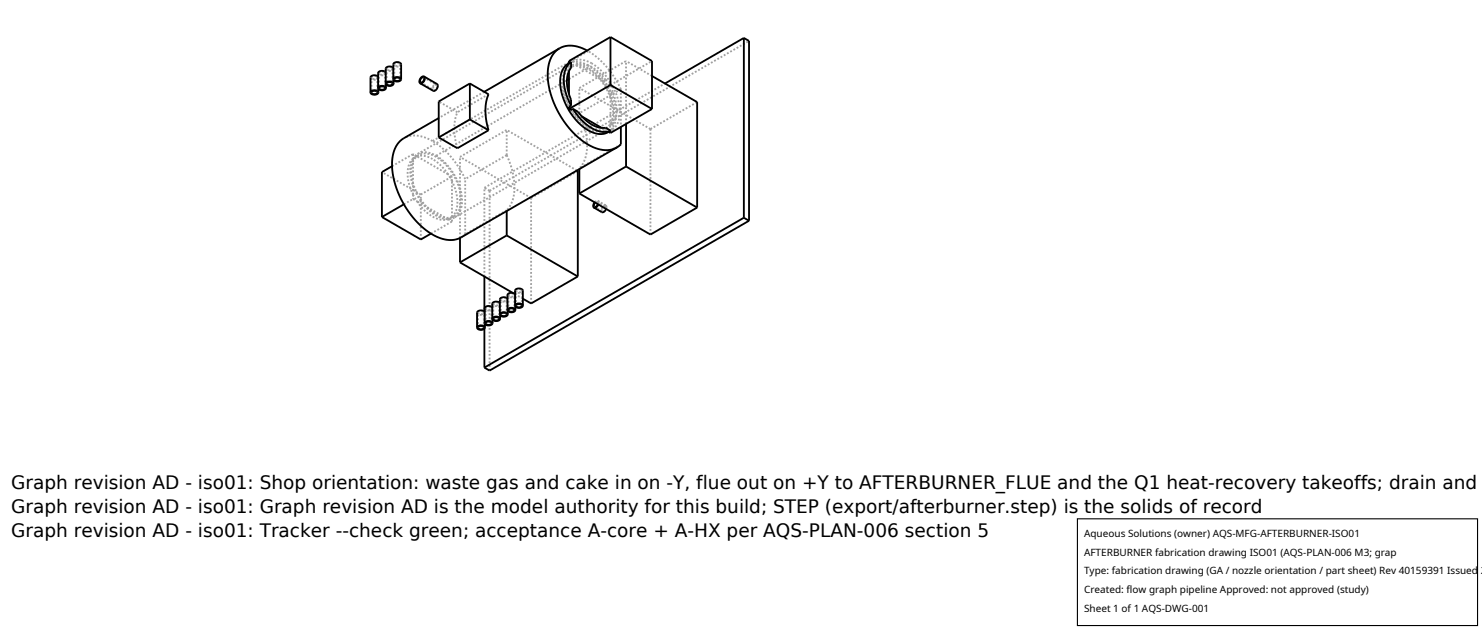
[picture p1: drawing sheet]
<svg xmlns="http://www.w3.org/2000/svg" width="212mm" height="90mm" viewBox="0 0 212 90" stroke-linecap="round" stroke-linejoin="round" font-family="sans-serif">
<g fill="none" stroke="#a0a0a0" stroke-width=".26" stroke-dasharray=".3 .3" stroke-linecap="butt">
<path d="M53.1 11.1l.2-.3 .5 .1M53.1 11.1v2.1M53.8 10.9l.1 .2M53.9 11.1l-.1 .1-.3 .1-.3-.1-.1-.1M53.9 11.1v2.1M54 11v.1M54 11.1l-.1 .2-.4 .1-.4-.1-.2-.2M54 11.1v1.6M54.1 10.4l.3-.2 .5 .1M54.1 10.4v2.2M54.9 10.3l.1 .1M55 10.4l-.1 .2-.3 .1-.3-.1-.2-.2"/>
<path d="M55 10.4v2.2M55.1 10.3v.1M55.1 10.4l-.1 .3-.4 .1-.4-.1-.2-.3M55.1 10.4v1.7M55.2 9.8l.3-.2h.4M55.2 9.8v2.2M55.9 9.6l.2 .2M56.1 9.8l-.2 .2-.2 .1-.3-.1-.2-.2M56.1 9.8v2.2M56.2 9.7v.1M56.2 9.8l-.1 .2-.4 .1h-.4l-.2-.3M56.2 9.8v1.6"/>
<path d="M56.3 9.2l.3-.2h.4M56.3 9.2v2.1M57 9l.1 .2M57.1 9.2l-.1 .2h-.3h-.2l-.2-.2M57.1 9.2v2.1M57.3 9.2l-.2 .2-.3 .1-.5-.1-.1-.2M60.1 11.8l1.8 1M60.5 11.1l1.8 1M61.9 12.8l.4-.1 .1-.4M62.3 12.1l-.2 .1-.2 .2v.3v.1M62.4 12h-.3l-.2 .3-.2 .4 .2 .3M62.4 12.3l-.1-.2"/>
<path d="M65.3 16l-2.6-1.5M69.2 13.1l-6.5 3.8M69.8 13.5l-4.5 2.5M81.3 9l.1-.1M81.3 14.4v-1M81.3 10.2v-.3M81.3 11.3l2.7-1.6M81.3 9.9l.4-.4M81.4 9.4l-.5 .4-.3 .6-.2 .6-.1 .9 .3 1.9 .8 1.8 1.3 1.6 1.4 1.1 .7 .3 .6 .2 .7-.1 .5-.2M81.4 9.4l-21.7 12.6M81.4 8.9h.1M81.4 8.9l-.1 .1"/>
<path d="M81.5 9.6l-.5 .4-.3 .6-.2 .7-.1 .7 .3 1.7 .8 1.8 1.1 1.5 1.4 1.1 1.3 .5 .6-.1 .6-.2M81.5 15.7l-.2-.5M81.5 8.9l-.2-.2M81.6 14.2l-.3 .2M81.6 9.7l-.3 .2M81.7 9.5l.6-.2M81.7 9.5l-.2 .1M81.8 8.7l-.3 .2M81.8 8.7l.8 .4M82.3 16.1l-1-1.7M82.6 9.1l-.3 .2M82.6 16l-.3 .1"/>
<path d="M82.7 16.2l.9 2.3 .3 2.1-.1 1.2-.2 .8-.4 .8-.5 .6M82.7 16.2v-3.6M82.7 12.6l6.7-3.9M83.1 16.6l-.8-.5M84 7.3l-.1-.1M84 7.3l-22.2 12.8M84 9.4l-.8-.4-.7-.2-.7 .1-.6 .2M84 9.7l-.7-.3-.7-.2h-.6l-.6 .2M84 9.9l-.7-.4-.7-.1h-.6l-.5 .2M84.5 9.1l-1.4-.6h-.7l-.6 .2M84.5 9.6l-1-.4-.9-.1M86.2 11.6l-3.9-2.3"/>
<path d="M86.2 18.4l-.3-.1M86.2 11.6l1 1.7M86.5 11.4l.7 .4M86.5 11.4l-1-1.1-1-.7M86.5 11.4l-.3 .2M86.5 18.2l-.3 .2M86.5 18.3l.6-.5 .4-1v-1.2l-.2-1.3-.5-1.2-.8-1.4-1-1.1-1-.7M86.6 18.5l.7-.6 .3-1 .1-1.2-.3-1.4-.6-1.4-.7-1.3-1.1-1.1-1-.8M86.6 18.5l-21.7 12.6M86.7 18.2l-.5 .2M86.7 18.2l-.2 .1M86.8 18.9l.7-.7 .4-1 .1-1.3-.3-1.6-.6-1.5-.9-1.4-1-1.2-1.2-.8"/>
<path d="M86.9 12l.3 .5M87.1 18.8h-.2M87.2 18.7l-.1 .1M87.2 12.1l-.3-.1M87.2 12.1l5.9-3.4M87.2 12.5v-.4M87.2 19v-.3M87.2 17.8v-4.5M87.2 17.8l-.5 .4M87.2 11.8l-1.2-1.6-1.5-1.1M87.2 11.8l-.3 .2M87.5 12.3l-.3 .2"/>
<path d="M87.5 18.5l.4-.4 .4-.6 .2-1.4-.2-1.9-.8-1.9M87.5 18.5l-.3 .2M87.5 18.5v-.8M87.5 17.7l-.3 .1M87.5 13.1l-.3 .2M87.5 13.1v-.8M87.5 17.7l.4-.9 .2-1-.2-1.4-.4-1.3M88.7 12.7l-.9-1.6-1.1-1.5-1.3-1.3-1.4-1M88.7 12.7l-6 3.5M88.7 12.7v5.4M89.4 17.7v-9M92.9 18.4l6.7-3.8"/>
<path d="M92.9 18.4l-10.2-5.8M93.1 10.9l-3.7-2.2M56 23.7l3-1.7M57.7 29.2l1.3-.8M59 28.4l.6 .3M59 27.8v.6M59 22.6l-.3 .4-.3 .6-.2 1.2 .2 1.5 .6 1.5M59 22v.6M59 27.8l.6 .9M59 27.8v-5.2M59.3 22.5l-.3 .1M59.6 22.3l-.6-.3"/>
<path d="M59.6 28.7l1 1.3 1.2 .9 1.1 .5 1.1-.1M59.6 22.3l-.3 .2M59.7 22l.6-.2 .6-.1 .6 .2 .8 .3M59.8 22.2l-.5 .3-.3 .6-.2 .6-.1 .8 .3 1.7 .8 1.8 1.1 1.5 1.4 1.1 1.3 .5h.6l.6-.2M59.8 22.2l-.5 .3M60.1 27.8l4.5-2.6M60.1 27.8l-5.6-3.2M60.1 34.2v-6.4M61.6 33.4l3-1.8M61.8 20.1l-1.2-.5-1.1-.2h-.9l-.9 .3M61.8 22.7l-1.2-.4h-1M62.3 22.4l-.7-.3-.7-.2-.6 .1-.5 .2"/>
<path d="M62.3 22.2l1 .8 1 1.1 .9 1.4 .5 1.4 .3 1.3-.1 1.2-.3 1-.7 .7M62.3 22.2l18.7-10.7M64 24.9l-1.1-1.3-1.1-.9M64 31.3l.6 .3M64 24.9l-4.4-2.6M64 31.3l.3-.1M64 31.3l-4.4-2.6M64.3 31.2l.3-.2M64.6 25.2l-.6-.3M64.6 25.9v-.7M64.6 31l.5-.8 .2-1.2-.1-1.5-.6-1.6M64.6 31.6v-.6"/>
<path d="M64.6 25.9l-.6-1M64.6 31v-5.1M64.8 30.9l.6-.6 .4-1v-1.3l-.2-1.2-.6-1.4-.8-1.2-.9-1-1-.8M64.8 30.9l-.5 .3M64.9 31.1l-.6 .2h-.6l-.7-.2-.7-.3-1.4-1.2-1.2-1.5-.8-1.9-.3-1.8 .1-.8 .2-.7 .3-.6 .5-.3M65.3 21.2l-.3-1.4-.1-1.4 .1-1.2 .3-1.2M65.7 34v-11.6M65.7 22.4l6.7-3.8M65.9 33.9l.5-.5M66.4 33.4v-7.8M66.4 25.6l-.8-1.6-1.2-1.6-1.3-1.3-1.3-1M69.2 39.5v-12.7"/>
<path d="M69.2 26.8l25.8-14.9M69.9 27.2l-.7-.4M69.9 27.2l37.1-21.4M72.4 30.1v-.1M72.4 22.2l.8 2.2 .3 2.3-.1 1-.2 .9-.4 .8-.4 .6M72.4 22.2v-3.6M72.4 30l-6 3.4M72.4 22.2l-6 3.4M75.9 28.3l6.6-3.9M75.9 28.3l-10.2-5.9M82.4 24.3l-10-5.7M82.7 24.1v-.1"/>
<path d="M84.9 28.9l.3-.2h.2M85 28.9l.3-.1M85.3 28.8l.1 .2M85.4 28.7l.1 .2M85.4 29v.2M85.5 28.9v.3M86 30.2l.3-.1 .2-.5M86 30.2l-1.1-.7M86.4 29.5h-.2l-.2 .2-.1 .3 .1 .2M86.4 29.5l-1.1-.7M86.5 29.3l-.3 .1-.2 .2-.2 .4 .2 .3M86.5 29.3l-1.1-.6"/>
<path d="M86.5 29.6l-.1-.1M86.6 29.8v-.2M86.6 29.6l-.1-.3M88.7 20.6l-6 3.4M92.9 33.5v-15.1M68.1 44.6l.2 .3 .4 .1 .4-.1 .2-.3M68.3 44.6l.1 .2 .3 .1 .3-.1 .1-.2M68.3 46.8v-2.2M69 44.5l-.5-.1-.2 .2M69.1 44.6l-.1-.1M69.1 46.8v-2.2M69.2 46.9v-2.4"/>
<path d="M69.2 44l.2 .2 .4 .1 .4-.1 .1-.2M69.3 44.6l-.1-.1M69.3 46.3v-1.7M69.4 44l.1 .2 .3 .1 .3-.1 .1-.2M69.4 46.2v-2.2M69.9 52.9v-25.7M70.1 43.8h-.5l-.2 .2M70.2 44l-.1-.2M70.2 46.2v-2.2M70.3 43.4l.1 .2 .5 .1 .3-.1 .2-.2M70.3 44v-.1M70.3 45.6v-1.6"/>
<path d="M70.5 43.4l.1 .2h.2h.4l.1-.2M70.5 45.5v-2.1M71.2 43.2h-.5l-.2 .2M71.3 43.4l-.1-.2M71.3 45.5v-2.1M71.4 42.8l.1 .2 .4 .1 .4-.1 .2-.2M71.4 43.4v-.1M71.4 45v-1.6M71.5 42.8l.1 .1 .3 .1 .3-.1 .2-.1M71.5 44.9v-2.1M72.2 42.6l-.4-.1-.3 .3M72.4 42.8l-.2-.2"/>
<path d="M72.4 44.9v-2.1M72.5 42.1l.1 .2 .4 .2 .4-.1 .2-.3M72.5 42.8v-.1M72.5 44.4v-1.6M72.6 42.1l.1 .2 .3 .1 .3-.1 .2-.2M72.6 44.3v-2.2M73.3 42l-.4-.1-.3 .2M73.5 42.1l-.2-.1M73.5 44.3v-2.2M73.5 42l-.2-.2M73.6 41.5l.1 .2 .4 .1h.4l.2-.3M73.6 42.1v-.1"/>
<path d="M73.6 43.8v-1.7M73.7 41.5l.1 .2h.3h.3l.1-.2M73.7 43.6v-2.1M74.4 41.3h-.5l-.2 .2M74.5 41.5l-.1-.2M74.5 43.6v-2.1M74.7 42.7l-1.1-.7M75.9 43.3v-15"/>
</g>
<g fill="none" stroke="#000" stroke-width=".26">
<path d="M52.9 13.2l.1-.2 .5-.1 .3 .1 .2 .2M52.9 13.2l.2 .2 .4 .1 .3-.1 .2-.2M53.1 13.1l.5-.1 .2 .1 .1 .1-.2 .2h-.3l-.3-.1zM54 11l-.2-.2-.4-.1-.5 .3v2.2M54 12.6l.1-.2 .4-.1h.4l.2 .3M54 12.6l.1 .2 .4 .1 .4-.1 .2-.2M54 12.7v.5M54.2 12.5l.5-.2 .2 .1 .1 .2-.2 .2h-.4l-.2-.1zM55.1 10.3l-.2-.1-.4-.1-.3 .1-.2 .2v2.2M55.1 12l.1-.3 .4-.1 .4 .1 .2 .3M55.1 12l.1 .2 .4 .1 .4-.1 .2-.2M55.1 12.1v.5"/>
<path d="M55.3 11.8l.5-.1 .3 .3-.2 .2h-.4l-.2-.2zM56.2 9.7l-.2-.2h-.4l-.3 .1-.2 .1v2.3M56.2 11.3l.1-.2 .4-.1 .4 .1 .2 .2M56.2 11.3l.1 .3h.4h.4l.2-.3M56.2 11.3v-2.1l.1-.2 .4-.1h.4l.2 .2v2.2M56.2 11.4v.6M56.4 11.2l.4-.1 .3 .1v.1l-.2 .2-.3 .1-.3-.2zM60.2 11.2l.2-.2 .2 .3-.2 .3-.3 .2-.1-.2zM60.6 10.9l1.9 1.1v.3l-.1 .3-.2 .3-.3 .1-1.9-1.1M60.6 10.9l.1 .3-.1 .4-.3 .3h-.3M60.6 10.9l-.3 .1-.3 .2-.1 .4 .1 .3M62.7 16.9l-5.1 2.9-.6 .4-.5 .8-.3 .9-.2 .9v1.1l.2 1.6 .5 1.7 .8 1.7 1.1 1.6 1.2 1.4 1.3 1.1 1.3 .8 1.3 .4h1.2l.9-.3 22.3-12.8"/>
<path d="M67.1 11.9l2.7 1.6-.3 1-.2 1.2 .1 1.4 .4 1.5M67.1 11.9l-4.4 2.6v5.1M67.1 17.1l2.7 1.5M67.1 11.9v5.2M67.1 17.1l-4.4 2.5M69.8 18.6l-4.5 2.6-2.6-1.6M79.9 6.9l.8-.3 1-.1 1 .2 1.2 .5M79.9 6.9l-.7 .5-.5 .9-.3 .9-.2 1.3 .1 1.4 .4 1.5 .5 1.5 .7 1.4 .9 1.4 1 1.2 1.1 1 1.1 .8 1.1 .5 1.1 .2h1l.9-.3M79.9 6.9l-10.7 6.2M81.3 9l-.6 .4-.4 .6-.2 .8-.1 .8 .1 1 .2 1 .9 2.1 1.4 1.8 .8 .7 .7 .5 .8 .3 .8 .1h.7l.5-.3M81.3 10.2v3.2M81.3 11.3l-.3 .2"/>
<path d="M81.6 8.9l-.5 .4-.3 .5-.2 .7-.1 .8 .3 1.8 .8 2M81.6 8.9v.8l-.5 .8-.1 1 .1 1.4 .5 1.3v.9M81.6 15.1l-.3 .1v.4M81.6 8.9l-.3 .1M81.8 15.5l1.3 1.7 1.4 1.1 1.4 .5h.7l.6-.1M81.8 15.5l.8 .5 .9 1 1 .8 1.1 .4h.9l.7 .5M81.8 15.5l-.3 .2-.2-.1M83.1 16.6l2.8 1.7M87.2 5.3l5.9 3.4v6.9M87.2 5.3l-5.9 3.4v.3M87.2 12.1l5.9 3.5M87.2 12.1l-5.9 3.5"/>
<path d="M87.2 5.3v6.8M87.2 18.7l-.3 .1M88.7 18.1v2.5l-.6 .5M89.4 17.7v6.1M93.1 10.9l6.5 3.7v15M93.1 15.6l-5.9 3.4-.3-.2M106.2 5.4l-11.2 6.5M106.2 5.4v25.7M106.2 5.4l.8 .4v25.7M54.5 31l5.6 3.2 1.5-.8M56 23.7l-1.5 .9v6.4M57.7 29.2l-3.2 1.8"/>
<path d="M65.7 37.5l7.6 4.3M65.7 34v3.5M69.2 39.5v5M72.4 33.6l10.1 5.9M72.4 33.6l-6.7 3.9M72.4 30.1v3.5M82.4 24.3l.1 .1v15.1M82.5 39.5l-6.6 3.8-1.2-.6M82.7 27.6l10.2 5.9 6.7-3.9M82.7 24.1v3.5M84.8 29.7l1.2 .6 .3-.1 .3-.4M84.9 28.9l-.2 .4 .1 .4"/>
<path d="M85 28.9l-.2 .4 .1 .2h.3l.2-.3M85.5 29.2l-.3 .4-.4 .1M89.4 23.8l10.2 5.8M89.4 23.8l-6.7 3.8M106.2 31.1l.8 .4M106.2 31.1l-37 21.4M107 31.5l-37.1 21.4-.7-.4M68.1 46.8l.2-.2 .4-.1 .4 .1 .2 .2M68.1 46.8l.2 .2 .4 .1 .4-.1 .2-.2M68.3 46.7l.5-.1 .2 .1 .1 .1-.2 .2h-.3l-.3-.1zM69.2 46.9v5.6M69.2 44.5l-.2-.1-.3-.1-.4 .1-.2 .2v2.2"/>
<path d="M69.2 46.2l.2-.3 .3-.1 .4 .1 .2 .3M69.2 46.2l.2 .2 .3 .1 .5-.1 .1-.2M69.3 46.3v.5M69.4 46l.5-.1 .2 .1 .1 .2-.2 .2h-.3l-.3-.2zM70.3 43.9l-.2-.2h-.4l-.5 .2v2.3M70.3 45.5l.2-.2 .3-.1 .4 .1 .2 .2M70.3 45.5l.2 .2 .3 .1h.4l.2-.3M70.3 45.6v.6M70.5 45.4l.5-.1 .3 .2-.2 .2-.4 .1-.2-.2zM71.4 43.3l-.2-.2h-.4l-.5 .2v2.2M71.4 44.9l.1-.2 .4-.1 .4 .1 .2 .2M71.4 44.9l.1 .2 .4 .1 .4-.1 .2-.2"/>
<path d="M71.4 45v.5M71.6 44.8l.4-.1 .3 .1 .1 .1-.2 .2h-.4l-.2-.1zM72.5 44.3l.1-.2 .4-.1h.4l.2 .3M72.5 44.3l.1 .2 .4 .1 .4-.1 .2-.2M72.5 42.7l-.2-.2-.4-.1-.5 .3v2.2M72.5 44.4v.5M72.7 44.2l.4-.2 .3 .1v.2l-.1 .2h-.4l-.2-.1zM73.5 42h.1M73.6 42l-.6-.2-.3 .1-.2 .2v2.2M73.6 43.6v-2.1l.1-.2 .4-.1 .4 .1 .2 .2v2.1M73.6 43.6l.1-.2 .4-.1 .4 .1 .2 .2M73.6 43.6l.1 .3 .4 .1 .4-.1 .2-.3"/>
<path d="M73.6 43.8v.5M73.8 43.5l.4-.1 .3 .1v.2l-.2 .2h-.3l-.3-.2z"/>
</g>
<path d="M153.9 74.1h57.1v15.2h-57.1z" fill="#fff" stroke="#000" stroke-width=".16"/>
<g font-size="2.6">
<text x="1.6" y="69.8">Graph revision AD - iso01: Shop orientation: waste gas and cake in on -Y, flue out on +Y to AFTERBURNER_FLUE and the Q1 heat-recovery takeoffs; drain and</text>
<text x="1.6" y="73.3">Graph revision AD - iso01: Graph revision AD is the model authority for this build; STEP (export/afterburner.step) is the solids of record</text>
<text x="1.6" y="76.7">Graph revision AD - iso01: Tracker --check green; acceptance A-core + A-HX per AQS-PLAN-006 section 5</text>
</g>
<g font-size="1.4">
<text x="154.8" y="76.6">Aqueous Solutions (owner) AQS-MFG-AFTERBURNER-ISO01</text>
<text x="154.8" y="79.3">AFTERBURNER fabrication drawing ISO01 (AQS-PLAN-006 M3; grap</text>
<text x="154.8" y="82">Type: fabrication drawing (GA / nozzle orientation / part sheet) Rev 40159391 Issued 2</text>
<text x="154.8" y="84.7">Created: flow graph pipeline Approved: not approved (study)</text>
<text x="154.8" y="87.4">Sheet 1 of 1 AQS-DWG-001</text>
</g>
</svg>
